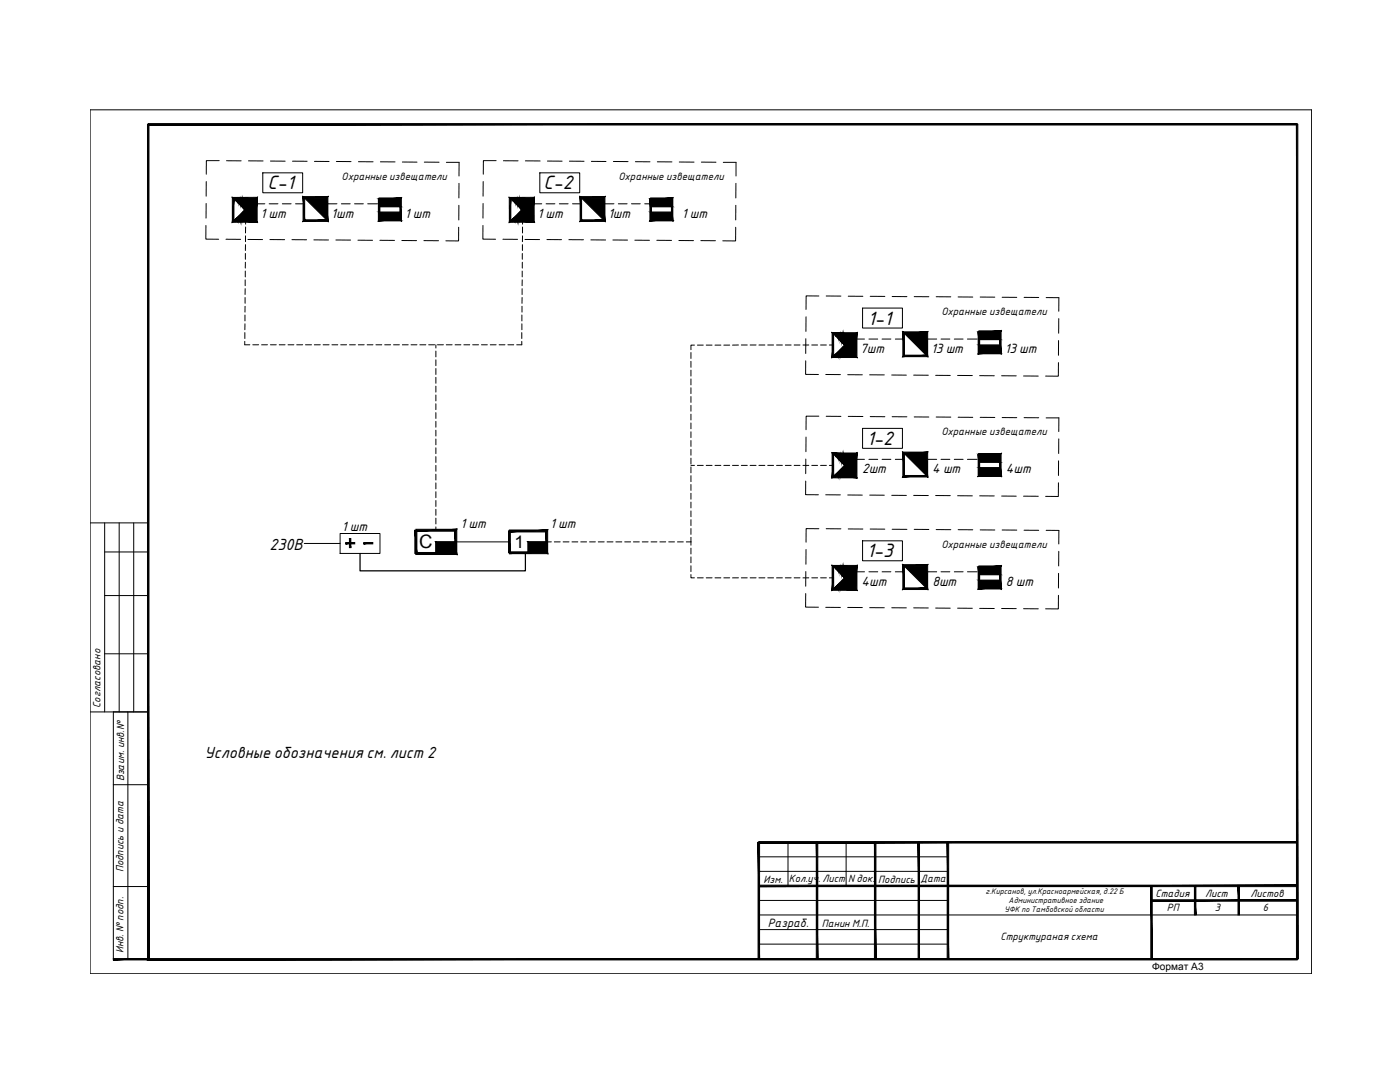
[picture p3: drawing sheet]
<svg xmlns="http://www.w3.org/2000/svg" width="279mm" height="216mm" viewBox="0 0 279 216" stroke-linecap="round" stroke-linejoin="round" font-family="sans-serif">
<!-- layer: DESC -->
<g fill="#000" stroke="#000" stroke-width=".2">
<path d="M60.8 39.5h4.3l.1 4.4zM116 39.5h4.4l.1 4.4zM180.5 66.5h4.3l.1 4.4zM180.5 90.5h4.3l.1 4.4zM180.5 113h4.3l.1 4.3z"/>
<path d="M29.4 24.8l.3 166.5v-166.5zM29.4 24.8l.3 166.5-.3 .2zM29.4 191.5l229.5-.2h-229.2zM29.4 191.5l229.5-.2v.2z"/>
<path d="M47.2 39.7h.3l-.3 .3zM47.5 39.7l-.3 .3h.3z"/>
<path d="M47.4 39.7h.4l-.4 .6zM47.8 39.7l-.4 .6h.4z"/>
<path d="M47.7 39.7h.3l-.3 .9zM48 39.7l-.3 .9h.3z"/>
<path d="M48 39.6h.3l-.3 1.3zM48.3 39.6l-.3 1.3h.3z"/>
<path d="M48.3 39.6h.3l-.3 1.6zM48.6 39.6l-.3 1.6h.3z"/>
<path d="M48.6 39.7h.3l-.3 1.8zM48.9 39.7l-.3 1.8h.3z"/>
<path d="M48.9 39.6h.3l-.3 4.5zM49.2 39.6l-.3 4.5h.3z"/>
<path d="M49.1 39.6h.4l-.4 4.5zM49.5 39.6l-.4 4.5h.4z"/>
<path d="M49.4 39.6h.4l-.3 4.5zM49.8 39.6l-.3 4.5h.3z"/>
<path d="M49.8 39.6h.3l-.3 4.5zM50.1 39.6l-.3 4.5h.3z"/>
<path d="M50.1 39.6h.3l-.3 4.5zM50.4 39.6l-.3 4.5h.3z"/>
<path d="M50.4 39.6h.3l-.3 4.5zM50.7 39.6l-.3 4.5h.3z"/>
<path d="M50.7 39.6h.3l-.3 4.5zM51 39.6l-.3 4.5h.3z"/>
<path d="M60.5 39.2l.3 .3 4.6-.3zM60.8 39.5l4.6-.3-.3 .3zM65.4 39.2l-.3 .3 .3 4.7zM65.1 39.5l.3 4.7-.3-.3zM60.5 44.2h4.9l-.3-.3zM60.5 44.2l.3-.3h4.3zM60.5 39.2v5l.3-.3zM60.5 39.2l.3 .3v4.4z"/>
<path d="M75.7 39.5v.3l4.4-.3zM75.7 39.8l4.4-.3-.3 .3zM79.8 39.8l.3 4.3v-4.6zM79.8 39.8l.3 4.3-.3-.3zM75.5 44.1h4.6l-.3-.3zM75.5 44.1l.3-.3h4zM75.5 39.7v4.4l.3-.3zM75.5 39.7h.3v4.1z"/>
<path d="M75.7 39.7l4.3 1.5v-1.5zM75.7 39.7l4.3 1.5h-4.3z"/>
<path d="M102.4 39.7h.3l-.3 .3zM102.7 39.7l-.3 .3h.3z"/>
<path d="M102.7 39.7h.3l-.3 .6zM103 39.7l-.3 .6h.3z"/>
<path d="M103 39.7h.3l-.3 .9zM103.3 39.7l-.3 .9h.3z"/>
<path d="M103.3 39.6h.3l-.3 1.3zM103.6 39.6l-.3 1.3h.3z"/>
<path d="M103.6 39.6h.3l-.3 1.6zM103.9 39.6l-.3 1.6h.3z"/>
<path d="M103.9 39.7h.3l-.3 1.8zM104.2 39.7l-.3 1.8h.3z"/>
<path d="M104.1 39.6h.4l-.4 4.5zM104.5 39.6l-.4 4.5h.4z"/>
<path d="M104.4 39.6h.3l-.3 4.5zM104.7 39.6l-.3 4.5h.3z"/>
<path d="M104.7 39.6h.3l-.3 4.5zM105 39.6l-.3 4.5h.3z"/>
<path d="M105 39.6h.4l-.4 4.5zM105.4 39.6l-.4 4.5h.4z"/>
<path d="M105.3 39.6h.3l-.3 4.5zM105.6 39.6l-.3 4.5h.4z"/>
<path d="M105.7 39.6h.3l-.3 4.5zM106 39.6l-.3 4.5h.3z"/>
<path d="M106 39.6h.3l-.3 4.5zM106.3 39.6l-.3 4.5h.3z"/>
<path d="M115.8 39.2l.3 .3 4.6-.3zM116.1 39.5l4.6-.3-.3 .3zM120.7 39.2l-.3 .3 .3 4.7zM120.4 39.5l.3 4.7-.3-.3zM115.8 44.2h4.9l-.3-.3zM116.1 43.9h4.3l-4.6 .3zM115.8 39.2v5l.3-.3zM115.8 39.2l.3 .3v4.4z"/>
<path d="M129.9 39.5v.3l4.4-.3zM129.9 39.8l4.4-.3-.3 .3zM134.3 39.5l-.3 .3 .3 4.3zM134 39.8l.3 4.3-.3-.3zM129.7 44.1h4.6l-.3-.3zM129.7 44.1l.3-.3h4zM129.7 39.7v4.4l.3-.3zM129.7 39.7h.3v4.1z"/>
<path d="M129.9 39.7l4.2 1.5v-1.5zM129.9 39.7l4.2 1.5h-4.2z"/>
<path d="M29.6 24.9h229.3v-.2zM29.6 24.7h229.3l-229.3 .2z"/>
<path d="M47.5 43.7v.4h-.3zM47.2 43.7v.4l.3-.4z"/>
<path d="M47.7 43.4v.7h-.3zM47.4 43.4v.7l.3-.7z"/>
<path d="M48 43.2v.9h-.3zM47.7 43.2v.9l.3-.9z"/>
<path d="M48.3 42.8v1.3h-.3zM48 42.8v1.3l.3-1.3z"/>
<path d="M48.6 42.6v1.5h-.3zM48.3 42.6v1.5l.3-1.5z"/>
<path d="M48.9 42.3v1.8h-.3zM48.6 42.3v1.8l.3-1.8z"/>
<path d="M48.9 41.8l.2 .2-2.4 2zM46.7 44l.2 .2 2.2-2.2z"/>
<path d="M46.9 39.5l2.2 2.2-.2 .2zM46.9 39.5l-.2 .2 2.2 2.2z"/>
<path d="M51.3 39.4v4.9l-.3-.3zM51.3 39.4l-.3 .3v4.3zM46.4 39.4h4.9l-.3 .3zM46.4 39.4l.3 .3h4.3zM46.4 39.4l.3 .3-.3 4.7zM46.7 39.7l-.3 4.7 .3-.4zM46.4 44.4l.3-.4 4.6 .3zM46.7 44l4.6 .3-.3-.3z"/>
<path d="M75.7 42.3l4.3 1.6v-1.6zM75.7 42.3l4.3 1.6h-4.3z"/>
<path d="M102.7 43.7v.4h-.3zM102.4 43.7v.4l.3-.4z"/>
<path d="M103 43.4v.7h-.3zM102.7 43.4v.7l.3-.7z"/>
<path d="M103.3 43.2v.9h-.3zM103 43.2v.9l.3-.9z"/>
<path d="M103.6 42.8v1.3h-.3zM103.3 42.8v1.3l.3-1.3z"/>
<path d="M103.9 42.6v1.5h-.3zM103.6 42.6v1.5l.3-1.5z"/>
<path d="M104.2 42.3v1.8h-.3zM103.9 42.3v1.8l.3-1.8z"/>
<path d="M104.2 41.8l.2 .2-2.4 2zM102 44l.2 .2 2.2-2.2z"/>
<path d="M102.2 39.5l2.2 2.2-.2 .2zM102 39.7l2.2 2.2-2-2.4z"/>
<path d="M106.6 39.4v4.9l-.3-.3zM106.6 39.4l-.3 .3v4.3zM101.6 39.4h5l-.3 .3zM101.6 39.4l.4 .3h4.3zM101.6 39.4l.4 .3-.3 4.7zM102 39.7l-.3 4.7 .3-.4zM102 44l4.6 .3-4.9 .1zM102 44l4.6 .3-.3-.3z"/>
<path d="M129.9 42.3l4.2 1.6v-1.6zM129.9 42.3l4.2 1.6h-4.2z"/>
<path d="M166.8 66.6h.3l-.3 .4zM167.1 66.6l-.3 .4h.3z"/>
<path d="M167.1 66.6h.3l-.3 .7zM167.4 66.6l-.3 .7h.3z"/>
<path d="M167.2 70.7v.4h-.4zM166.8 70.7v.4l.4-.4z"/>
<path d="M167.4 66.6h.3l-.3 1zM167.7 66.6l-.3 1h.3z"/>
<path d="M167.4 70.4v.7h-.3zM167.1 70.4v.7l.3-.7z"/>
<path d="M167.7 66.6h.3l-.3 1.2zM168 66.6l-.3 1.2h.3z"/>
<path d="M167.7 70.2v.9h-.3zM167.4 70.2v.9l.3-.9z"/>
<path d="M168 66.6h.3l-.3 1.6zM168.3 66.6l-.3 1.6h.3z"/>
<path d="M168 69.8v1.3h-.3zM167.7 69.8v1.3l.3-1.3z"/>
<path d="M168.3 66.6h.3l-.3 1.9zM168.6 66.6l-.3 1.9h.3z"/>
<path d="M168.3 69.6v1.5h-.3zM168 69.6v1.5l.3-1.5z"/>
<path d="M168.5 66.6h.4l-.3 4.4zM168.9 66.6l-.3 4.4h.3z"/>
<path d="M168.6 69.2v1.8h-.3zM168.3 69.2v1.8l.3-1.8z"/>
<path d="M168.6 68.8l.2 .2-2.4 2zM166.4 71l.2 .3 2.2-2.3z"/>
<path d="M166.6 66.5l2.2 2.2-.2 .2zM166.6 66.5l-.2 .2 2.2 2.2z"/>
<path d="M168.8 66.6h.3l-.3 4.4zM169.1 66.6l-.3 4.4h.4z"/>
<path d="M169.1 66.6h.4l-.4 4.4zM169.5 66.6l-.4 4.4h.4z"/>
<path d="M169.5 66.6h.3l-.3 4.4zM169.8 66.6l-.3 4.4h.3z"/>
<path d="M169.7 66.6h.4l-.4 4.4zM170.1 66.6l-.4 4.4h.4z"/>
<path d="M170.1 66.6h.3l-.3 4.4zM170.4 66.6l-.3 4.4h.3z"/>
<path d="M170.4 66.6h.3l-.3 4.4zM170.7 66.6l-.3 4.4h.3z"/>
<path d="M171 66.4v4.9l-.3-.3zM170.7 66.7v4.3l.3-4.6zM166.1 66.4h4.9l-.3 .3zM166.1 66.4l.3 .3h4.3zM166.1 66.4l.3 .3-.3 4.6zM166.4 66.7l-.3 4.6 .3-.3zM166.1 71.3l.3-.3 4.6 .3zM166.4 71l4.6 .3-.3-.3z"/>
<path d="M180.2 66.2l.3 .3 4.6-.3zM180.5 66.5l4.6-.3-.3 .3zM185.1 66.2l-.3 .3 .3 4.7zM184.8 66.5l.3 4.7-.3-.3zM180.2 71.2h4.9l-.3-.3zM180.2 71.2l.3-.3h4.3zM180.2 66.2v5l.3-.3zM180.2 66.2l.3 .3v4.4z"/>
<path d="M195.4 66v.3l4.4-.3zM195.4 66.3l4.4-.3-.3 .3zM199.8 66l-.3 .3 .3 4.3zM199.5 66.3l.3 4.3-.3-.3zM195.2 70.6h4.6l-.3-.3zM195.2 70.6l.3-.3h4zM195.2 66.2v4.4l.3-.3zM195.2 66.2h.3v4.1z"/>
<path d="M195.4 66.2l4.2 1.6v-1.6zM195.4 66.2l4.2 1.6h-4.2z"/>
<path d="M195.4 68.9l4.2 1.6v-1.6zM195.4 68.9l4.2 1.6h-4.2z"/>
<path d="M166.8 90.6h.3l-.3 .4zM167.1 90.6l-.3 .4h.3z"/>
<path d="M167.1 90.6h.3l-.3 .7zM167.4 90.6l-.3 .7h.3z"/>
<path d="M167.2 94.7v.4h-.4zM166.8 94.7v.4l.4-.4z"/>
<path d="M167.4 90.6h.3l-.3 1zM167.7 90.6l-.3 1h.3z"/>
<path d="M167.4 94.4v.7h-.3zM167.1 94.4v.7l.3-.7z"/>
<path d="M167.7 90.6h.3l-.3 1.2zM168 90.6l-.3 1.2h.3z"/>
<path d="M167.7 94.2v.9h-.3zM167.4 94.2v.9l.3-.9z"/>
<path d="M168 90.6h.3l-.3 1.6zM168.3 90.6l-.3 1.6h.3z"/>
<path d="M168 93.8v1.3h-.3zM167.7 93.8v1.3l.3-1.3z"/>
<path d="M168.3 90.6h.3l-.3 1.9zM168.6 90.6l-.3 1.9h.3z"/>
<path d="M168.3 93.5v1.6h-.3zM168 93.5v1.6l.3-1.6z"/>
<path d="M168.5 90.6h.4l-.3 4.4zM168.9 90.6l-.3 4.4h.3z"/>
<path d="M168.6 93.2v1.8h-.3zM168.3 93.2v1.8l.3-1.8z"/>
<path d="M168.6 92.8l.2 .2-2.4 2zM166.4 95l.2 .3 2.2-2.3z"/>
<path d="M166.6 90.5l2.2 2.2-.2 .2zM166.6 90.5l-.2 .2 2.2 2.2z"/>
<path d="M168.8 90.6h.3l-.3 4.4zM169.1 90.6l-.3 4.4h.4z"/>
<path d="M169.1 90.6h.4l-.4 4.4zM169.5 90.6l-.4 4.4h.4z"/>
<path d="M169.5 90.6h.3l-.3 4.4zM169.8 90.6l-.3 4.4h.3z"/>
<path d="M169.7 90.6h.4l-.4 4.4zM170.1 90.6l-.4 4.4h.4z"/>
<path d="M170.1 90.6h.3l-.3 4.4zM170.4 90.6l-.3 4.4h.3z"/>
<path d="M170.4 90.6h.3l-.3 4.4zM170.7 90.6l-.3 4.4h.3z"/>
<path d="M171 90.4v4.9l-.3-.3zM170.7 90.7v4.3l.3-4.6zM166.1 90.4h4.9l-.3 .3zM166.1 90.4l.3 .3h4.3zM166.1 90.4l.3 .3-.3 4.6zM166.4 90.7l-.3 4.6 .3-.3zM166.1 95.3l.3-.3 4.6 .3zM166.4 95l4.6 .3-.3-.3z"/>
<path d="M180.2 90.2l.3 .3 4.6-.3zM180.5 90.5l4.6-.3-.3 .3zM185.1 90.2l-.3 .3 .3 4.7zM184.8 90.5l.3 4.7-.3-.3zM180.2 95.2h4.9l-.3-.3zM180.2 95.2l.3-.3h4.3zM180.2 90.2v5l.3-.3zM180.2 90.2l.3 .3v4.4z"/>
<path d="M195.4 90.5v.3l4.4-.3zM195.4 90.8l4.4-.3-.3 .3zM199.8 90.5l-.3 .3 .3 4.3zM199.5 90.8l.3 4.3-.3-.3zM195.2 95.1h4.6l-.3-.3zM195.2 95.1l.3-.3h4zM195.2 90.6v4.5l.3-.3zM195.2 90.6h.3v4.2z"/>
<path d="M195.4 90.6l4.2 1.6v-1.6zM195.4 90.6l4.2 1.6h-4.2z"/>
<path d="M195.4 93.3l4.2 1.6v-1.6zM195.4 93.3l4.2 1.6h-4.2z"/>
<path d="M69 108.3v.2l1.8-.2zM69 108.5l1.8-.2v.2z"/>
<path d="M69.7 107.5l.3 1.8v-1.8zM69.7 107.5l.3 1.8h-.3z"/>
<path d="M72.6 108.3v.2l1.8-.2zM72.6 108.5l1.8-.2v.2z"/>
<path d="M83 105.6v.4l8.2-.4zM83 106l8.2-.4-.4 .4zM90.8 106l.4 4.6v-5zM90.8 106l.4 4.6-.4-.4zM83 110.6h8.2l-.4-.4zM83 110.2h7.8l-7.8 .4z"/>
<path d="M82.8 105.8l.4 4.6v-4.6zM82.8 105.8l.4 4.6h-.4z"/>
<path d="M87 108.1l4 2.3v-2.3zM87 108.1l4 2.3h-4z"/>
<path d="M101.7 105.8v.3l7.6-.3zM101.7 106.1l7.6-.3-.4 .3zM109.3 105.8l-.4 .3 .4 4.4zM108.9 106.1l.4 4.4-.4-.4zM101.7 110.5h7.6l-.4-.4zM101.7 110.1h7.2l-7.2 .4z"/>
<path d="M101.5 105.9l.3 4.4v-4.4zM101.5 105.9l.3 4.4h-.3z"/>
<path d="M105.4 108.1l3.7 2.2v-2.2zM105.4 108.1l3.7 2.2h-3.7z"/>
<path d="M166.8 113.1h.3l-.3 .3zM167.1 113.1l-.3 .3h.3z"/>
<path d="M167.1 113.1h.3l-.3 .6zM167.4 113.1l-.3 .6h.3z"/>
<path d="M167.2 117.2v.3h-.4zM166.8 117.2v.3l.4-.3z"/>
<path d="M167.4 113.1h.3l-.3 .9zM167.7 113.1l-.3 .9h.3z"/>
<path d="M167.4 116.9v.6h-.3zM167.1 116.9v.6l.3-.6z"/>
<path d="M167.7 113.1h.3l-.3 1.2zM168 113.1l-.3 1.2h.3z"/>
<path d="M167.7 116.6v.9h-.3zM167.4 116.6v.9l.3-.9z"/>
<path d="M168 113.1h.3l-.3 1.5zM168.3 113.1l-.3 1.5h.3z"/>
<path d="M168 116.3v1.2h-.3zM167.7 116.3v1.2l.3-1.2z"/>
<path d="M168.3 113.1h.3l-.3 1.8zM168.6 113.1l-.3 1.8h.3z"/>
<path d="M168.3 116v1.5h-.3zM168 116v1.5l.3-1.5z"/>
<path d="M168.5 113.1h.4l-.3 4.4zM168.9 113.1l-.3 4.4h.3z"/>
<path d="M168.6 115.7v1.8h-.3zM168.3 115.7v1.8l.3-1.8z"/>
<path d="M168.6 115.2l.2 .2-2.4 2.1zM166.4 117.5l.2 .2 2.2-2.3z"/>
<path d="M166.6 112.9l2.2 2.3-.2 .2zM166.6 112.9l-.2 .2 2.2 2.3z"/>
<path d="M168.8 113.1h.3l-.3 4.4zM169.1 113.1l-.3 4.4h.4z"/>
<path d="M169.1 113.1h.4l-.4 4.4zM169.5 113.1l-.4 4.4h.4z"/>
<path d="M169.5 113.1h.3l-.3 4.4zM169.8 113.1l-.3 4.4h.3z"/>
<path d="M169.7 113.1h.4l-.4 4.4zM170.1 113.1l-.4 4.4h.4z"/>
<path d="M170.1 113.1h.3l-.3 4.4zM170.4 113.1l-.3 4.4h.3z"/>
<path d="M170.4 113.1h.3l-.3 4.4zM170.7 113.1l-.3 4.4h.3z"/>
<path d="M171 112.8v5l-.3-.3zM171 112.8l-.3 .3v4.4zM166.1 112.8h4.9l-.3 .3zM166.1 112.8l.3 .3h4.3zM166.1 112.8l.3 .3-.3 4.7zM166.4 113.1l-.3 4.7 .3-.3zM166.1 117.8l.3-.3 4.6 .3zM166.4 117.5l4.6 .3-.3-.3z"/>
<path d="M180.2 112.7l.3 .3 4.6-.3zM180.5 113l4.6-.3-.3 .3zM184.8 113l.3 4.6v-4.9zM184.8 113l.3 4.6-.3-.3zM180.2 117.6h4.9l-.3-.3zM180.2 117.6l.3-.3h4.3zM180.2 112.7v4.9l.3-.3zM180.2 112.7l.3 .3v4.3z"/>
<path d="M195.4 112.9v.3l4.4-.3zM195.4 113.2l4.4-.3-.3 .3zM199.8 112.9l-.3 .3 .3 4.3zM199.5 113.2l.3 4.3-.3-.3zM195.2 117.5h4.6l-.3-.3zM195.2 117.5l.3-.3h4zM195.2 113.1v4.4l.3-.3zM195.2 113.1h.3v4.1z"/>
<path d="M195.4 113.1l4.2 1.6v-1.6zM195.4 113.1l4.2 1.6h-4.2z"/>
<path d="M195.4 115.8l4.2 1.6v-1.6zM195.4 115.8l4.2 1.6h-4.2z"/>
<path d="M151.4 176.6v.3l107.4-.3zM151.4 176.9l107.4-.3v.3z"/>
<path d="M151.4 167.9v.3l107.4-.3zM151.4 168.2l107.4-.3v.3z"/>
<path d="M151.3 168.1l.3 23.2v-23.2zM151.3 168.1l.3 23.2h-.3z"/>
<path d="M162.9 168.1l.3 23.3v-23.3zM162.9 168.1l.3 23.3h-.3z"/>
<path d="M174.5 168.1l.3 23.2v-23.2zM174.5 168.1l.3 23.2h-.3z"/>
<path d="M183.2 168.1l.3 23.2v-23.2zM183.2 168.1l.3 23.2h-.3z"/>
<path d="M189 168.1l.3 23.2v-23.2zM189 168.1l.3 23.2h-.3z"/>
<path d="M229.8 179.5v.3l29-.3zM229.8 179.8l29-.3v.3z"/>
<path d="M22.6 191.3v.2l7-.2zM22.6 191.5l7-.2v.2z"/>
<path d="M229.7 176.8v14.6h.2zM229.7 176.8h.2v14.6z"/>
<path d="M238.4 176.8v5.8h.3zM238.4 176.8h.3v5.8z"/>
<path d="M247.1 176.8v5.8h.3zM247.1 176.8h.3v5.8z"/>
<path d="M258.7 24.8v166.6h.3zM258.7 24.8h.3v166.6z"/>
</g>
<g fill="none" stroke="#000" stroke-width=".2">
<path d="M18 21.9h243.8v172.4h-243.8zM41.2 36.2l-.1 2.9M43.7 32.1h-2.5v2.7M45.2 32.1h2.9M49.6 32.1h2.9M52.4 34.5h8v4h-8zM54 32.1l2.9 .1M58.4 32.2h2.9M62.8 32.2h2.9M67.1 32.2h3M71.5 32.3h3M75.7 39.7h4.3v1.5h-4.3z"/>
<path d="M75.9 32.3h2.9M80.3 32.3h2.9M84.7 32.3l2.9 .1M89.1 32.4h2.5v2.7M91.6 36.6v2.9M96.4 36.2v2.9M99 32.1h-2.5l-.1 2.7M100.5 32.1h2.9M104.9 32.1h2.9M107.7 34.5h8v4h-8zM109.3 32.1l2.9 .1M113.6 32.2h3"/>
<path d="M118 32.2h2.9M122.4 32.2h2.9M126.8 32.3h2.9M129.9 39.7h4.2v1.5h-4.2zM131.2 32.3h2.9M135.6 32.3h2.9M140 32.3l2.9 .1M144.3 32.4h2.6v2.7M146.9 36.6l-.1 2.9M41.1 45v2.7h2.5M41.1 40.6v2.9M45.1 47.7l2.9 .1"/>
<path d="M48.9 59.4v1.1M48.9 57.6v1.2M48.9 55.8v1.2M49 54.1v1.2M49 52.3v1.2M49 50.6v1.1M49 48.8v1.2M49 47.1v1.1M49 44.1v.6M49 45.3v1.2M49.5 47.8h2.9M51.2 40.7h1.6"/>
<path d="M53.7 40.7h1.8M53.9 47.8h2.9M56.3 40.7h1.8M58.3 47.8h2.9M59 40.7h1.7M62.6 47.9h3M65.3 40.7h1.9M67 47.9h3M68.1 40.7h1.8M70.8 40.7h1.7M71.4 47.9h3M73.4 40.7h1.9"/>
<path d="M75.7 42.3h4.3v1.6h-4.3zM75.8 47.9l2.9 .1M80.2 48h2.9M84.6 48h2.9M91.5 45.3v2.8h-2.5M91.6 41v2.9M96.4 45v2.7h2.5M96.4 40.6v2.9M100.4 47.7l2.9 .1M104.2 57.6v1.2M104.2 59.4v1.1M104.2 55.8v1.2"/>
<path d="M104.2 54.1v1.2M104.2 50.6v1.1M104.2 52.3v1.2M104.3 48.8v1.2M104.3 45.3v1.2M104.3 47.1v1.1M104.3 44.1v.6M104.8 47.8h2.9M106.4 40.7h1.7M109 40.7h1.7M109.1 47.8h3M111.6 40.7h1.8"/>
<path d="M113.5 47.8h3M114.3 40.7h1.6M117.9 47.9h3M120.6 40.7h1.9M122.3 47.9h2.9M123.4 40.7h1.8M126 40.7h1.8M126.7 47.9h2.9M128.7 40.7h1.9M129.9 42.3h4.2v1.6h-4.2zM131.1 47.9l2.9 .1M135.5 48h2.9"/>
<path d="M139.9 48h2.9M146.8 45.3v2.8h-2.6M146.8 41v2.9M163.4 59.1l-2.5-.1v2.8M164.9 59.1h2.9M169.3 59.1h2.9M173.7 59.1h2.9M178 59.2h3M182.4 59.2h3M186.8 59.2h3M191.2 59.3h2.9M195.6 59.3h2.9"/>
<path d="M200 59.3h2.9M204.4 59.3l2.9 .1M208.8 59.4h2.5v2.7M48.8 68.1v.7h1.1M48.9 66.4v1.1M48.9 64.6v1.2M48.9 62.9v1.1M48.9 61.1v1.2M50.5 68.8h1.1M52.2 68.8h1.2M54 68.8h1.1M55.7 68.8h1.2"/>
<path d="M57.5 68.8h1.1M59.2 68.8h1.2M61 68.8h1.2M62.7 68.8h1.2M64.5 68.8h1.2M66.2 68.8h1.2M68 68.8h1.2M69.8 68.8h1.1M71.5 68.8h1.2M73.3 68.8h1.1M75 68.8h1.2M76.8 68.8h1.1"/>
<path d="M78.5 68.8h1.2M80.3 68.8h1.2M82 68.8h1.2M83.8 68.8h1.2M85.5 68.8h1.2M87 68.8v.7M87 70v1.2M87 71.8v1.2M87 73.5v1.2M87 75.3v1.2M87 77.1v1.1M87 78.8v1.2"/>
<path d="M87.3 68.8h1.2M89.1 68.8h1.1M90.8 68.8h1.2M92.6 68.8h1.1M94.3 68.8h1.2M96.1 68.8h1.2M97.8 68.8h1.2M99.6 68.8h1.2M101.4 68.8h1.1M104.1 66.4v1.1M104.1 68.1v.7h-1M104.2 62.9v1.1"/>
<path d="M104.2 64.6v1.2M104.2 61.1v1.2M137.9 70.3v1.2M137.9 72.1v1.2M137.9 73.9v1.1M137.9 75.6v1.2M137.9 77.4v1.1M137.9 79.1v1.2M138.6 68.9h-.7v.9M139.2 68.9h1.1M140.9 68.9h1.2M142.7 68.9h1.2"/>
<path d="M144.5 68.9h1.1M147.4 68.8l-1.2 .1M147.9 68.8h1.2M149.7 68.8h1.2M151.5 68.8h1.1M153.2 68.8h1.2M155 68.8h1.1M156.7 68.8h1.2M158.5 68.8h1.2M160.2 68.8h1.2M160.8 72v2.7h2.5M160.8 67.6v2.9"/>
<path d="M160.9 63.2l-.1 2.9M162 68.8h1.2M163.8 68.8h1.1M164.8 74.7h2.9M165.5 68.8h.7M169.2 74.8h2.9M170.9 67.7h1.6M172.1 61.5h8v4h-8zM173.4 67.7h1.8M173.6 74.8h2.9M176 67.7h1.8M178 74.8l2.9 .1"/>
<path d="M178.7 67.7h1.6M182.3 74.9h3M185 67.7h1.9M186.7 74.9h2.9M187.8 67.7h1.8M190.5 67.7h1.7M191.1 74.9h2.9M193.1 67.7h1.9M195.4 66.2h4.2v1.6h-4.2zM195.4 68.9h4.2v1.6h-4.2zM195.5 75h2.9M199.9 75h2.9"/>
<path d="M204.3 75h2.9M211.2 72.4v2.7l-2.5-.1M211.3 68l-.1 2.9M211.3 63.6v2.9M87 80.6v1.1M87 82.3v1.2M87 84.1v1.1M87 85.8v1.2M87 87.6v1.2M87 89.4v1.1M87 91.1v1.2M87 92.9v1.1"/>
<path d="M87 94.6v1.2M87 96.4v1.1M87 98.1v1.2M87 99.9v1.2M137.9 80.9v1.1M137.9 82.6v1.2M137.9 84.4v1.2M137.9 86.2v1.1M137.9 87.9v1.2M137.9 89.7v1.1M137.9 91.4v1.2M137.9 93.2v1.1"/>
<path d="M137.9 94.9v1.2M137.9 96.7v1.2M137.9 98.4v1.2M137.9 92.9h.7M139.2 92.9h1.1M140.9 92.9h1.2M142.7 92.9h1.2M144.5 92.9h1.1M146.2 92.9h1.2M147.9 92.9h1.2M149.7 92.9h1.2M151.5 92.9h1.1"/>
<path d="M153.2 92.9h1.2M155 92.9h1.1M156.7 92.9h1.2M158.5 92.9h1.2M160.2 92.9h1.2M160.8 96v2.7h2.5M160.8 91.6v2.9M160.9 87.2l-.1 2.9M162 92.9h1.2M163.4 83h-2.5v2.8M163.8 92.9h1.1M164.8 98.7h2.9"/>
<path d="M164.9 83.1h2.9M165.5 92.9h.7M169.2 98.8h2.9M169.3 83.1h2.9M170.9 91.7h1.6M172.1 85.5h8v4h-8zM173.4 91.7h1.8M173.6 98.8h2.9M173.7 83.1h2.9M176 91.7h1.8M178 98.8l2.9 .1M178 83.1l3 .1"/>
<path d="M178.7 91.7h1.6M182.3 98.9h3M182.4 83.2h3M185 91.7h1.9M186.7 98.9h2.9M186.8 83.2h3M187.8 91.7h1.8M190.5 91.7h1.7M191.1 98.9h2.9M191.2 83.3h2.9M193.1 91.7h1.9M195.4 90.6h4.2v1.6h-4.2z"/>
<path d="M195.4 93.3h4.2v1.6h-4.2zM195.5 98.9l2.9 .1M195.6 83.3h2.9M199.9 99h2.9M200 83.3h2.9M204.3 99h2.9M204.4 83.3l2.9 .1M208.8 83.4h2.5v2.7M211.2 96.3v2.8l-2.5-.1M211.3 92l-.1 2.9M211.3 87.6v2.9M18 104.3h11.6"/>
<path d="M20.9 104.3v37.8M20.9 110.1h8.7M20.9 118.8h8.7M23.8 104.3v37.8M26.7 104.3v37.8M60.7 108.4h7.2M67.9 106.5h7.9v3.9h-7.9zM87 110.4h.1M87 101.6v1.2M87 103.4v1.1M87 105.1v.7M91 108.8h.1"/>
<path d="M101.7 108.1h-14.7v2.3M105.4 110.3h.1M110 108.1h-4.6v2.2M110.6 108.1h1.2M112.4 108.1h1.2M114.1 108.1h1.2M115.9 108.1h1.2M117.7 108.1h1.1M119.4 108.1h1.2M121.2 108.1h1.1M122.9 108.1h1.2M124.7 108.1h1.1"/>
<path d="M126.4 108.1h1.2M128.2 108.1h1.1M129.9 108.1h1.2M131.7 108.1h1.2M133.4 108.1h1.2M135.2 108.1h1.2M137 108.1h.9M137.9 114.6v.7h.7M137.9 100.2v1.2M137.9 101.9v1.2M137.9 103.7v1.2M137.9 105.5v1.1"/>
<path d="M137.9 107.2v1.6M137.9 109.4v1.1M137.9 111.1v1.2M137.9 112.9v1.2M139.2 115.3h1.1M140.9 115.3h1.2M142.7 115.3h1.2M144.5 115.3h1.1M146.2 115.3h1.2M147.9 115.3h1.2M149.7 115.3h1.2M151.5 115.3h1.1"/>
<path d="M153.2 115.3h1.2M155 115.3h1.1M156.7 115.3h1.2M158.5 115.3h1.2M160.2 115.3h1.2M160.8 118.4v2.7l2.5 .1M160.8 114.1v2.9M160.9 109.7l-.1 2.9M162 115.3h1.2M163.4 105.5h-2.5v2.7M163.8 115.3h1.1M164.9 105.5h2.9"/>
<path d="M165.5 115.3h.7M169.3 105.5l2.9 .1M170.9 114.1h1.6M172.1 107.9h8v4h-8zM173.4 114.1h1.8M173.7 105.6h2.9M176 114.1h1.8M178 105.6h3M178.7 114.1h1.6M182.4 105.6h3M185 114.1h1.9M186.8 105.7h3"/>
<path d="M187.8 114.1h1.8M190.5 114.1h1.7M191.2 105.7h2.9M193.1 114.1h1.9M195.4 113.1h4.2v1.6h-4.2zM195.4 115.8h4.2v1.6h-4.2zM195.6 105.7l2.9 .1M200 105.8h2.9M204.4 105.8h2.9M208.8 105.8h2.5v2.7M211.2 118.8v2.7h-2.5M211.3 114.4l-.1 2.9"/>
<path d="M211.3 110v2.9M20.9 130.5h8.7M164.8 121.2h2.9M169.2 121.2h2.9M173.6 121.2l2.9 .1M178 121.3h2.9M182.3 121.3h3M186.7 121.3l2.9 .1M191.1 121.4h2.9M195.5 121.4h2.9M199.9 121.4h2.9M204.3 121.5h2.9"/>
<path d="M18 142.1h11.6M22.6 142.1v49.3M22.6 156.6h7M25.5 142.1v49.3M22.6 176.9h7M151.4 171h37.8M151.4 173.9h37.8M151.4 179.7h37.8M157.3 168.1v8.7M168.9 168.1v8.7M151.4 182.6h107.4M151.4 188.4h37.8"/>
<path d="M151.4 185.5h37.8"/>
</g>
<!-- layer: BLK_12_THHN -->
<path d="M104.9 110.3v3.6h-33v-3.5" fill="none" stroke="#000" stroke-width=".25"/>
<g font-size="3.7">
<text x="53.4" y="37.8">C-1</text>
<text x="108.5" y="37.8">C-2</text>
<text x="173.2" y="64.8">1-1</text>
<text x="173" y="88.8">1-2</text>
<text x="83.6" y="109.4">C</text>
<text x="173" y="111.2">1-3</text>
</g>
<text font-size="3.5" x="102.7" y="109.4">1</text>
<g font-size="3.1">
<text x="53.8" y="109.7">230В</text>
<text x="40.8" y="151.3">Условные обозначения см. лист 2</text>
</g>
<g font-size="2.6">
<text x="52" y="43.4">1 шт</text>
<text x="66.1" y="43.4">1шт</text>
<text x="80.8" y="43.4">1 шт</text>
<text x="107.3" y="43.4">1 шт</text>
<text x="121.4" y="43.4">1шт</text>
<text x="136.1" y="43.4">1 шт</text>
<text x="171.7" y="70.4">7шт</text>
<text x="185.8" y="70.4">13 шт</text>
<text x="200.5" y="70.4">13 шт</text>
<text x="172" y="94.4">2шт</text>
<text x="186" y="94.4">4 шт</text>
<text x="200.7" y="94.4">4шт</text>
<text x="68.2" y="105.9">1 шт</text>
<text x="91.9" y="105.4">1 шт</text>
<text x="109.8" y="105.4">1 шт</text>
<text x="171.9" y="116.9">4шт</text>
<text x="186.1" y="116.9">8шт</text>
<text x="200.8" y="116.9">8 шт</text>
</g>
<text font-size="2.3" x="153.2" y="184.9">Разраб.</text>
<g font-size="2.1">
<text x="68.2" y="35.8">Охранные извещатели</text>
<text x="123.4" y="35.8">Охранные извещатели</text>
<text x="187.9" y="62.8">Охранные извещатели</text>
<text x="187.9" y="86.8">Охранные извещатели</text>
<text x="187.9" y="109.3">Охранные извещатели</text>
</g>
<g font-size="2">
<text x="20" y="141.2" transform="rotate(-90 20 141.2)">Cогласовано</text>
<text x="24.8" y="155.9" transform="rotate(-90 24.8 155.9)">Взаим. инв.№</text>
<text x="24.7" y="174.1" transform="rotate(-90 24.7 174.1)">Подпись и дата</text>
<text x="152.4" y="176.2">Изм.</text>
<text x="157.4" y="176">Кол.уч.</text>
<text x="164.1" y="176.1">Лист</text>
<text x="169.3" y="176.1">N док.</text>
<text x="175.3" y="176.2">Подпись</text>
<text x="183.7" y="176">Дата</text>
<text x="230.6" y="179">Стадия</text>
<text x="240.5" y="178.9">Лист</text>
<text x="249.6" y="178.9">Листов</text>
<text x="164" y="184.9">Панин М.П.</text>
<text x="232.8" y="181.7">РП</text>
<text x="242.4" y="181.7">3</text>
<text x="252" y="181.7">6</text>
<text x="24.7" y="190.2" transform="rotate(-90 24.7 190.2)">Инв. № подп.</text>
<text x="199.7" y="187.5">Структураная схема</text>
<text x="229.9" y="193.5">Формат А3</text>
</g>
<g font-size="1.5">
<text x="196.7" y="178.4">г.Кирсанов, ул.Красноармейская, д.22 Б</text>
<text x="200.5" y="182.1">УФК по Тамбовской области</text>
<text x="201.3" y="180.2">Административное здание</text>
</g>
</svg>
